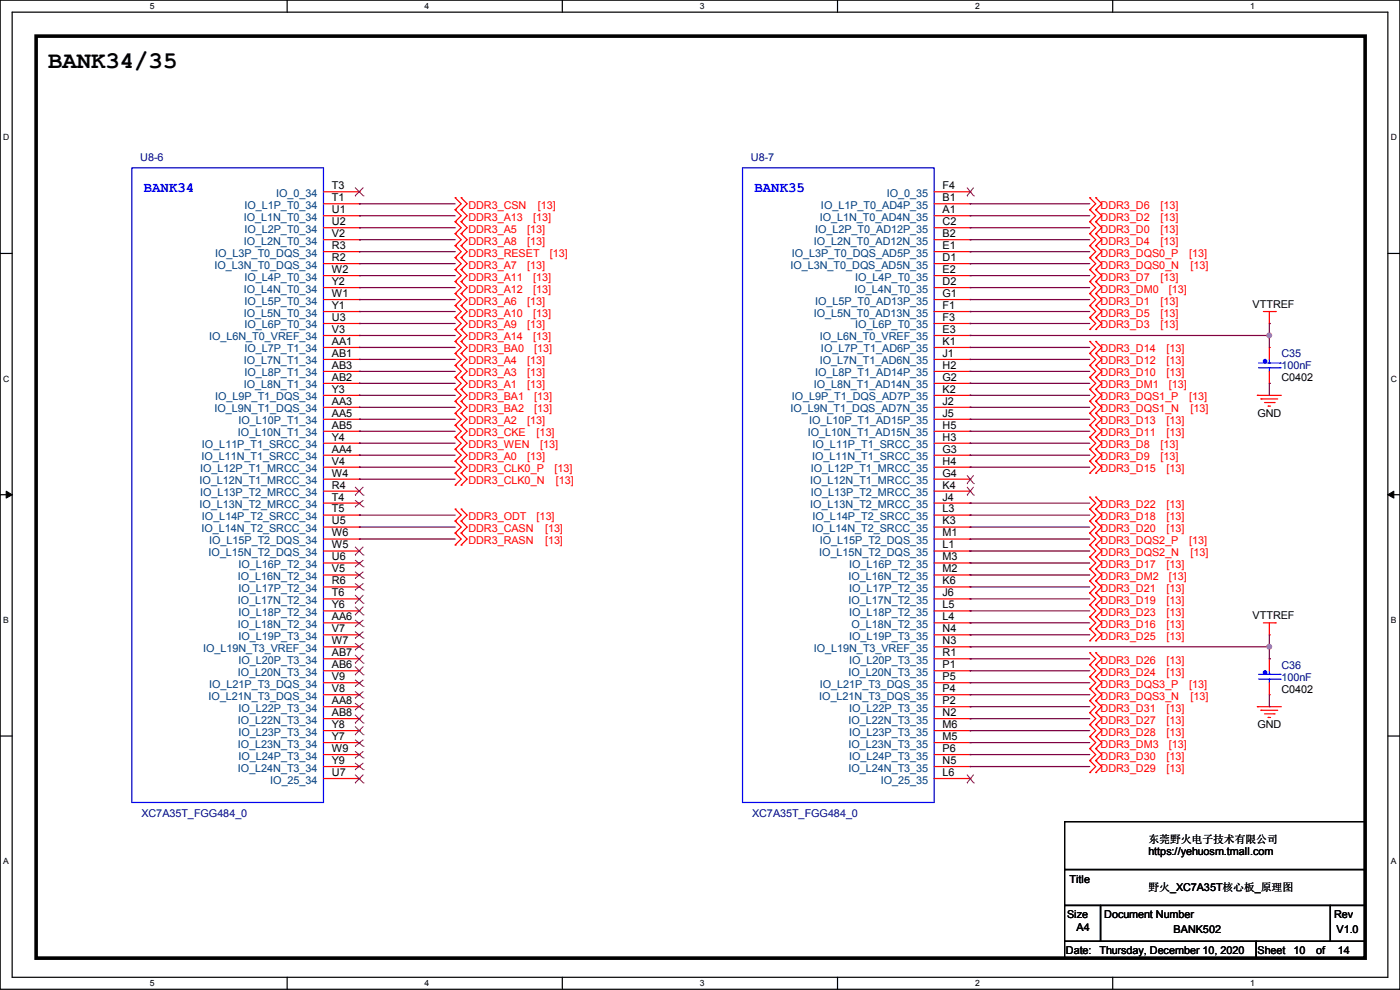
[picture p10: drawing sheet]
<svg xmlns="http://www.w3.org/2000/svg" width="297mm" height="210mm" viewBox="0 0 297 210" stroke-linecap="round" stroke-linejoin="round" font-family="sans-serif">
<path d="M0 0h297v209.8h-297zM2.6 2.6h291.8v204.7h-291.8z" fill="none" stroke="#000" stroke-width=".25"/>
<g fill="#fff">
<path d="M31.7 .3h1v2h-1z"/>
<path d="M31.7 207.6h1v1.9h-1z"/>
</g>
<path d="M60.9 0v2.6M60.9 207.3v2.5" fill="none" stroke="#000" stroke-width=".25"/>
<g fill="#fff">
<path d="M90.1 .3h1v2h-1z"/>
<path d="M90.1 207.6h1v1.9h-1z"/>
</g>
<path d="M119.3 0v2.6M119.3 207.3v2.5" fill="none" stroke="#000" stroke-width=".25"/>
<g fill="#fff">
<path d="M148.5 .3h.9v2h-.9z"/>
<path d="M148.5 207.6h.9v1.9h-.9z"/>
</g>
<path d="M177.7 0v2.6M177.7 207.3v2.5" fill="none" stroke="#000" stroke-width=".25"/>
<g fill="#fff">
<path d="M206.8 .3h1v2h-1z"/>
<path d="M206.8 207.6h1v1.9h-1z"/>
</g>
<path d="M236.1 0v2.6M236.1 207.3v2.5" fill="none" stroke="#000" stroke-width=".25"/>
<g fill="#fff">
<path d="M265.2 .3h1v2h-1z"/>
<path d="M265.2 207.6h1v1.9h-1z"/>
<path d="M.7 28.2h1.2v1.9h-1.2z"/>
<path d="M295.1 28.2h1.2v1.9h-1.2z"/>
<path d="M.7 79.3h1.2v2h-1.2z"/>
<path d="M295.1 79.3h1.2v2h-1.2z"/>
</g>
<path d="M0 53.8h2.6M294.4 53.8h2.6" fill="none" stroke="#000" stroke-width=".25"/>
<g fill="#fff">
<path d="M.7 130.5h1.2v2h-1.2z"/>
<path d="M295.1 130.5h1.1v2h-1.1z"/>
</g>
<path d="M0 104.9h2.6M294.4 104.9h2.6" fill="none" stroke="#000" stroke-width=".25"/>
<path d="M1.3 104.2l1.3 .7-1.3 .8zM294.4 104.9l1.3-.7v1.5z" fill="#000" stroke="#000" stroke-width=".21"/>
<g fill="#fff">
<path d="M.7 181.7h1.2v2h-1.2z"/>
<path d="M295.1 181.7h1.1v2h-1.1z"/>
</g>
<path d="M0 156.1h2.6M294.4 156.1h2.6M225.8 174.3h63.8v10.1h-63.8zM225.8 184.4h63.8v7.7h-63.8zM225.8 192.1h7.7v7.6h-7.7zM225.8 199.7h40.7v3.5h-40.7zM233.5 192.1h48.7v7.6h-48.7zM266.5 199.7h23.1v3.5h-23.1zM282.2 192.1h7.4v7.6h-7.4z" fill="none" stroke="#000" stroke-width=".25"/>
<path d="M7.7 7.7h281.9v195.5h-281.9z" fill="none" stroke="#000" stroke-width=".76"/>
<g fill="none" stroke="#f00" stroke-width=".25">
<path d="M68.6 40.7h7.6M68.6 43.2h7.6M68.6 45.8h7.6M68.6 48.3h7.6M68.6 50.8h7.6M68.6 53.4h7.6M68.6 55.9h7.6M68.6 58.5h7.6M76.2 40.7h.1M76.2 43.2h.1M76.2 45.8h.1M76.2 48.3h.1"/>
<path d="M76.2 50.8h.1M76.2 53.4h.1M76.2 55.9h.1M76.2 58.5h.1M96.6 42h.1M96.6 44.5h.1M96.6 47h.1M96.6 49.6h.1M96.6 52.1h.1M96.6 57.2h.1M96.6 59.7h.1M96.6 54.7h.1"/>
<path d="M96.6 42l1.2 1.2-1.2 1.3M96.6 44.5l1.2 1.3-1.2 1.2M96.6 47l1.2 1.3-1.2 1.3M96.6 49.6l1.2 1.2-1.2 1.3M96.6 57.2l1.2 1.3-1.2 1.2M96.6 59.7l1.2 1.3-1.2 1.3M96.6 52.1l1.2 1.3-1.2 1.3M96.6 54.7l1.2 1.2-1.2 1.3M97.8 42h.1M97.8 44.5h.1M97.8 47h.1M97.8 49.6h.1"/>
<path d="M97.8 52.1h.1M97.8 57.2h.1M97.8 59.7h.1M97.8 54.7h.1M97.8 42l1.3 1.2-1.3 1.3M97.8 44.5l1.3 1.3-1.3 1.2M97.8 47l1.3 1.3-1.3 1.3M97.8 49.6l1.3 1.2-1.3 1.3M97.8 57.2l1.3 1.3-1.3 1.2M97.8 59.7l1.3 1.3-1.3 1.3M97.8 52.1l1.3 1.3-1.3 1.3M97.8 54.7l1.3 1.2-1.3 1.3"/>
<path d="M198.2 40.7h7.6M198.2 43.2h7.6M198.2 45.8h7.6M198.2 48.3h7.6M198.2 50.8h7.6M198.2 53.4h7.6M198.2 55.9h7.6M198.2 58.5h7.6M205.8 40.7h.1M205.8 43.2h.1M205.8 45.8h.1M205.8 48.3h.1"/>
<path d="M205.8 50.8h.1M205.8 53.4h.1M205.8 55.9h.1M205.8 58.5h.1M231.2 42h.1M231.2 44.5h.1M231.2 47h.1M231.2 49.6h.1M231.2 52.1h.1M231.2 54.7h.1M231.2 57.2h.1M231.2 59.7h.1"/>
<path d="M231.2 42l1.3 1.2-1.3 1.3M231.2 44.5l1.3 1.3-1.3 1.2M231.2 47l1.3 1.3-1.3 1.3M231.2 49.6l1.3 1.2-1.3 1.3M231.2 52.1l1.3 1.3-1.3 1.3M231.2 54.7l1.3 1.2-1.3 1.3M231.2 57.2l1.3 1.3-1.3 1.2M231.2 59.7l1.3 1.3-1.3 1.3M232.5 42h.1M232.5 44.5h.1M232.5 47h.1M232.5 49.6h.1"/>
<path d="M232.5 52.1h.1M232.5 54.7h.1M232.5 57.2h.1M232.5 59.7h.1M232.5 42l1.2 1.2-1.2 1.3M232.5 44.5l1.2 1.3-1.2 1.2M232.5 47l1.2 1.3-1.2 1.3M232.5 49.6l1.2 1.2-1.2 1.3M232.5 52.1l1.2 1.3-1.2 1.3M232.5 54.7l1.2 1.2-1.2 1.3M232.5 57.2l1.2 1.3-1.2 1.2M232.5 59.7l1.2 1.3-1.2 1.3"/>
<path d="M68.6 66.1h7.6M68.6 61h7.6M68.6 63.5h7.6M68.6 68.6h7.6M68.6 71.2h7.6M68.6 73.7h7.6M68.6 76.2h7.6M68.6 78.8h7.6M76.2 61h.1M76.2 63.5h.1M76.2 66.1h.1M76.2 68.6h.1"/>
<path d="M76.2 71.2h.1M76.2 73.7h.1M76.2 76.2h.1M76.2 78.8h.1M96.6 62.3h.1M96.6 64.8h.1M96.6 67.4h.1M96.6 69.9h.1M96.6 72.4h.1M96.6 75h.1M96.6 77.5h.1M96.6 62.3l1.2 1.2-1.2 1.3"/>
<path d="M96.6 64.8l1.2 1.3-1.2 1.3M96.6 67.4l1.2 1.2-1.2 1.3M96.6 69.9l1.2 1.3-1.2 1.2M96.6 72.4l1.2 1.3-1.2 1.3M96.6 75l1.2 1.2-1.2 1.3M96.6 77.5l1.2 1.3-1.2 1.3M97.8 62.3h.1M97.8 64.8h.1M97.8 67.4h.1M97.8 69.9h.1M97.8 72.4h.1M97.8 75h.1"/>
<path d="M97.8 77.5h.1M97.8 62.3l1.3 1.2-1.3 1.3M97.8 64.8l1.3 1.3-1.3 1.3M97.8 67.4l1.3 1.2-1.3 1.3M97.8 69.9l1.3 1.3-1.3 1.2M97.8 72.4l1.3 1.3-1.3 1.3M97.8 75l1.3 1.2-1.3 1.3M97.8 77.5l1.3 1.3-1.3 1.3M198.2 66.1h7.6M198.2 61h7.6M198.2 63.5h7.6M198.2 68.6h7.6"/>
<path d="M198.2 71.2h7.6M198.2 73.7h7.6M198.2 76.2h7.6M198.2 78.8h7.6M205.8 61h.1M205.8 63.5h.1M205.8 66.1h.1M205.8 68.6h.1M205.8 71.2h.1M205.8 73.7h.1M205.8 76.2h.1M205.8 78.8h.1"/>
<path d="M231.2 62.3h.1M231.2 64.8h.1M231.2 67.4h.1M231.2 69.9h.1M231.2 72.4h.1M231.2 75h.1M231.2 77.5h.1M231.2 62.3l1.3 1.2-1.3 1.3M231.2 64.8l1.3 1.3-1.3 1.3M231.2 67.4l1.3 1.2-1.3 1.3M231.2 72.4l1.3 1.3-1.3 1.3M231.2 75l1.3 1.2-1.3 1.3"/>
<path d="M231.2 77.5l1.3 1.3-1.3 1.3M232.5 62.3h.1M232.5 64.8h.1M232.5 67.4h.1M232.5 69.9h.1M232.5 72.4h.1M232.5 75h.1M232.5 77.5h.1M232.5 62.3l1.2 1.2-1.2 1.3M232.5 64.8l1.2 1.3-1.2 1.3M232.5 67.4l1.2 1.2-1.2 1.3M232.5 72.4l1.2 1.3-1.2 1.3"/>
<path d="M232.5 75l1.2 1.2-1.2 1.3M232.5 77.5l1.2 1.3-1.2 1.3M268 66.1h2.6M269.3 68.6h.1M269.3 73.7h.1M269.3 66.1v2.5M269.3 73.7v2.5M269.3 78.8v2.5M270.6 66.1h.1M68.6 83.9h7.6M68.6 81.3h7.6M68.6 86.4h7.6"/>
<path d="M68.6 88.9h7.6M68.6 91.5h7.6M68.6 94h7.6M68.6 96.6h7.6M68.6 99.1h7.6M76.2 81.3h.1M76.2 83.9h.1M76.2 86.4h.1M76.2 88.9h.1M76.2 91.5h.1M76.2 94h.1M76.2 96.6h.1"/>
<path d="M76.2 99.1h.1M96.6 97.8h.1M96.6 80.1h.1M96.6 82.6h.1M96.6 85.1h.1M96.6 87.7h.1M96.6 90.2h.1M96.6 92.8h.1M96.6 95.3h.1M96.6 97.8l1.2 1.3-1.2 1.3M96.6 80.1l1.2 1.2-1.2 1.3M96.6 82.6l1.2 1.3-1.2 1.2"/>
<path d="M96.6 85.1l1.2 1.3-1.2 1.3M96.6 87.7l1.2 1.2-1.2 1.3M96.6 90.2l1.2 1.3-1.2 1.3M96.6 92.8l1.2 1.2-1.2 1.3M96.6 95.3l1.2 1.3-1.2 1.2M97.8 97.8h.1M97.8 80.1h.1M97.8 82.6h.1M97.8 85.1h.1M97.8 87.7h.1M97.8 90.2h.1M97.8 92.8h.1"/>
<path d="M97.8 95.3h.1M97.8 97.8l1.3 1.3-1.3 1.3M97.8 80.1l1.3 1.2-1.3 1.3M97.8 82.6l1.3 1.3-1.3 1.2M97.8 85.1l1.3 1.3-1.3 1.3M97.8 87.7l1.3 1.2-1.3 1.3M97.8 90.2l1.3 1.3-1.3 1.3M97.8 92.8l1.3 1.2-1.3 1.3M97.8 95.3l1.3 1.3-1.3 1.2M198.2 83.9h7.6M198.2 81.3h7.6M198.2 86.4h7.6"/>
<path d="M198.2 88.9h7.6M198.2 91.5h7.6M198.2 94h7.6M198.2 96.6h7.6M198.2 99.1h7.6M205.8 81.3h.1M205.8 83.9h.1M205.8 86.4h.1M205.8 88.9h.1M205.8 91.5h.1M205.8 94h.1M205.8 96.6h.1"/>
<path d="M205.8 99.1h.1M231.2 80.1h.1M231.2 82.6h.1M231.2 85.1h.1M231.2 87.7h.1M231.2 90.2h.1M231.2 92.8h.1M231.2 95.3h.1M231.2 97.8h.1M231.2 80.1l1.3 1.2-1.3 1.3M231.2 82.6l1.3 1.3-1.3 1.2M231.2 85.1l1.3 1.3-1.3 1.3"/>
<path d="M231.2 87.7l1.3 1.2-1.3 1.3M231.2 90.2l1.3 1.3-1.3 1.3M231.2 92.8l1.3 1.2-1.3 1.3M231.2 95.3l1.3 1.3-1.3 1.2M231.2 97.8l1.3 1.3-1.3 1.3M232.5 80.1h.1M232.5 82.6h.1M232.5 85.1h.1M232.5 87.7h.1M232.5 90.2h.1M232.5 92.8h.1M232.5 95.3h.1"/>
<path d="M232.5 97.8h.1M232.5 80.1l1.2 1.2-1.2 1.3M232.5 82.6l1.2 1.3-1.2 1.2M232.5 85.1l1.2 1.3-1.2 1.3M232.5 87.7l1.2 1.2-1.2 1.3M232.5 90.2l1.2 1.3-1.2 1.3M232.5 92.8l1.2 1.2-1.2 1.3M232.5 95.3l1.2 1.3-1.2 1.2M232.5 97.8l1.2 1.3-1.2 1.3M266.7 83.9h.1M266.7 83.9h5.1M267.5 84.6h.1"/>
<path d="M267.5 84.6h3.6M268.3 85.4h2M269 86.1h.1M269 86.1h.5M269.3 81.3h.1M270.3 85.4h.1M68.6 101.6h7.6M68.6 104.2h7.6M68.6 106.7h7.6M68.6 109.3h7.6M68.6 111.8h7.6M68.6 114.3h7.6"/>
<path d="M68.6 116.9h7.6M68.6 119.4h7.6M76.2 101.6h.1M76.2 104.2h.1M76.2 106.7h.1M76.2 109.3h.1M76.2 111.8h.1M76.2 114.3h.1M76.2 116.9h.1M76.2 119.4h.1M96.6 100.4h.1M96.6 102.9h.1"/>
<path d="M96.6 108h.1M96.6 110.5h.1M96.6 113.1h.1M96.6 115.6h.1M96.6 100.4l1.2 1.2-1.2 1.3M96.6 108l1.2 1.3-1.2 1.2M96.6 110.5l1.2 1.3-1.2 1.3M96.6 113.1l1.2 1.2-1.2 1.3M97.8 100.4h.1M97.8 102.9h.1M97.8 108h.1M97.8 110.5h.1"/>
<path d="M97.8 113.1h.1M97.8 115.6h.1M97.8 100.4l1.3 1.2-1.3 1.3M97.8 108l1.3 1.3-1.3 1.2M97.8 110.5l1.3 1.3-1.3 1.3M97.8 113.1l1.3 1.2-1.3 1.3M198.2 101.6h7.6M198.2 104.2h7.6M198.2 106.7h7.6M198.2 109.3h7.6M198.2 111.8h7.6M198.2 114.3h7.6"/>
<path d="M198.2 116.9h7.6M198.2 119.4h7.6M205.8 101.6h.1M205.8 104.2h.1M205.8 106.7h.1M205.8 109.3h.1M205.8 111.8h.1M205.8 114.3h.1M205.8 116.9h.1M205.8 119.4h.1M231.2 100.4h.1M231.2 105.5h.1"/>
<path d="M231.2 108h.1M231.2 110.5h.1M231.2 113.1h.1M231.2 115.6h.1M231.2 118.2h.1M231.2 105.5l1.3 1.2-1.3 1.3M231.2 108l1.3 1.3-1.3 1.2M231.2 110.5l1.3 1.3-1.3 1.3M231.2 113.1l1.3 1.2-1.3 1.3M231.2 115.6l1.3 1.3-1.3 1.3M231.2 118.2l1.3 1.2-1.3 1.3M232.5 100.4h.1"/>
<path d="M232.5 105.5h.1M232.5 108h.1M232.5 110.5h.1M232.5 113.1h.1M232.5 115.6h.1M232.5 118.2h.1M232.5 105.5l1.2 1.2-1.2 1.3M232.5 108l1.2 1.3-1.2 1.2M232.5 110.5l1.2 1.3-1.2 1.3M232.5 113.1l1.2 1.2-1.2 1.3M232.5 115.6l1.2 1.3-1.2 1.3M232.5 118.2l1.2 1.2-1.2 1.3"/>
<path d="M68.6 132.1h7.6M68.6 122h7.6M68.6 124.5h7.6M68.6 127h7.6M68.6 129.6h7.6M68.6 134.7h7.6M68.6 137.2h7.6M68.6 139.7h7.6M76.2 122h.1M76.2 124.5h.1M76.2 127h.1M76.2 129.6h.1"/>
<path d="M76.2 132.1h.1M76.2 134.7h.1M76.2 137.2h.1M76.2 139.7h.1M198.2 132.1h7.6M198.2 122h7.6M198.2 124.5h7.6M198.2 127h7.6M198.2 129.6h7.6M198.2 134.7h7.6M198.2 137.2h7.6M198.2 139.7h7.6"/>
<path d="M205.8 122h.1M205.8 124.5h.1M205.8 127h.1M205.8 129.6h.1M205.8 132.1h.1M205.8 134.7h.1M205.8 137.2h.1M205.8 139.7h.1M231.2 120.7h.1M231.2 123.2h.1M231.2 125.8h.1M231.2 128.3h.1"/>
<path d="M231.2 130.9h.1M231.2 133.4h.1M231.2 135.9h.1M231.2 138.5h.1M231.2 120.7l1.3 1.3-1.3 1.2M231.2 125.8l1.3 1.2-1.3 1.3M231.2 128.3l1.3 1.3-1.3 1.3M231.2 130.9l1.3 1.2-1.3 1.3M231.2 133.4l1.3 1.3-1.3 1.2M231.2 138.5l1.3 1.2-1.3 1.3M231.2 123.2l1.3 1.3-1.3 1.3M232.5 120.7h.1"/>
<path d="M232.5 123.2h.1M232.5 125.8h.1M232.5 128.3h.1M232.5 130.9h.1M232.5 133.4h.1M232.5 135.9h.1M232.5 138.5h.1M232.5 120.7l1.2 1.3-1.2 1.2M232.5 125.8l1.2 1.2-1.2 1.3M232.5 128.3l1.2 1.3-1.2 1.3M232.5 130.9l1.2 1.2-1.2 1.3M232.5 133.4l1.2 1.3-1.2 1.2"/>
<path d="M232.5 138.5l1.2 1.2-1.2 1.3M232.5 123.2l1.2 1.3-1.2 1.3M268 132.1h2.6M269.3 134.7h.1M269.3 139.7h.1M269.3 132.1v2.6M269.3 139.7v2.6M270.6 132.1h.1M68.6 149.9h7.6M68.6 142.3h7.6M68.6 144.8h7.6M68.6 147.4h7.6"/>
<path d="M68.6 152.4h7.6M68.6 155h7.6M68.6 157.5h7.6M76.2 142.3h.1M76.2 144.8h.1M76.2 147.4h.1M76.2 149.9h.1M76.2 152.4h.1M76.2 155h.1M76.2 157.5h.1M198.2 149.9h7.6M198.2 142.3h7.6"/>
<path d="M198.2 144.8h7.6M198.2 147.4h7.6M198.2 152.4h7.6M198.2 155h7.6M198.2 157.5h7.6M205.8 142.3h.1M205.8 144.8h.1M205.8 147.4h.1M205.8 149.9h.1M205.8 152.4h.1M205.8 155h.1M205.8 157.5h.1"/>
<path d="M231.2 141h.1M231.2 143.6h.1M231.2 146.1h.1M231.2 148.6h.1M231.2 151.2h.1M231.2 153.7h.1M231.2 156.3h.1M231.2 158.8h.1M231.2 141l1.3 1.3-1.3 1.3M231.2 143.6l1.3 1.2-1.3 1.3M231.2 146.1l1.3 1.3-1.3 1.2M231.2 148.6l1.3 1.3-1.3 1.3"/>
<path d="M231.2 151.2l1.3 1.2-1.3 1.3M231.2 153.7l1.3 1.3-1.3 1.3M231.2 156.3l1.3 1.2-1.3 1.3M231.2 158.8l1.3 1.3-1.3 1.2M232.5 141h.1M232.5 143.6h.1M232.5 146.1h.1M232.5 148.6h.1M232.5 151.2h.1M232.5 153.7h.1M232.5 156.3h.1M232.5 158.8h.1"/>
<path d="M232.5 141l1.2 1.3-1.2 1.3M232.5 143.6l1.2 1.2-1.2 1.3M232.5 146.1l1.2 1.3-1.2 1.2M232.5 148.6l1.2 1.3-1.2 1.3M232.5 151.2l1.2 1.2-1.2 1.3M232.5 153.7l1.2 1.3-1.2 1.3M232.5 156.3l1.2 1.2-1.2 1.3M232.5 158.8l1.2 1.3-1.2 1.2M266.7 149.9h.1M266.7 149.9h5.1M267.5 150.7h.1M267.5 150.7h3.6"/>
<path d="M268.3 151.4h2M269 152.2h.1M269 152.2h.5M269.3 147.4h.1M269.3 144.8v2.6M270.3 151.4h.1M68.6 160.1h7.6M68.6 162.6h7.6M68.6 165.1h7.6M76.2 160.1h.1M76.2 162.6h.1M76.2 165.1h.1"/>
<path d="M198.2 160.1h7.6M198.2 162.6h7.6M198.2 165.1h7.6M205.8 160.1h.1M205.8 162.6h.1M205.8 165.1h.1M231.2 161.3h.1M231.2 163.9h.1M231.2 161.3l1.3 1.3-1.3 1.3M232.5 161.3h.1M232.5 163.9h.1M232.5 161.3l1.2 1.3-1.2 1.3"/>
</g>
<g fill="none" stroke="#00f" stroke-width=".25">
<path d="M28 35.6h40.6v134.6h-40.6zM157.5 35.6h40.7v134.6h-40.7zM267 78h4.6M267 77h4.6M269.3 78h.1M269.3 77h.1M269.3 76.2v.8M269.3 78v.8M271.6 78h.1M271.6 77h.1M267 144.1h4.6M267 143h4.6"/>
<path d="M269.3 144.1h.1M269.3 143h.1M269.3 142.3v.7M269.3 144.1v.7M271.6 144.1h.1M271.6 143h.1"/>
</g>
<g fill="#00f" stroke="#00f" stroke-width=".25">
<circle cx="268.4" cy="76.6" r=".36"/>
<circle cx="268.4" cy="142.6" r=".36"/>
</g>
<g fill="none" stroke="#804000" stroke-width=".21">
<path d="M75.3 39.8l1.8 1.7M77.1 39.8l-1.8 1.7M205.1 39.8l1.5 1.7M206.6 39.8l-1.5 1.7M75.3 41.5h.1M77.1 41.5h.1M205.1 41.5h.1M206.6 41.5h.1M75.3 105h.1M75.3 107.5h.1M75.3 117.7h.1M75.3 103.3l1.8 1.7"/>
<path d="M75.3 106.1l1.8 1.4M75.3 116l1.8 1.7M75.3 118.8l1.8 1.4M77.1 105h.1M77.1 107.5h.1M77.1 117.7h.1M77.1 103.3l-1.8 1.7M77.1 106.1l-1.8 1.4M77.1 116l-1.8 1.7M77.1 118.8l-1.8 1.4M205.1 102.6h.1M205.1 105h.1"/>
<path d="M205.1 100.8l1.5 1.8M205.1 103.3l1.5 1.7M206.6 102.6h.1M206.6 105h.1M206.6 100.8l-1.5 1.8M206.6 103.3l-1.5 1.7M75.3 120.2h.1M75.3 122.7h.1M75.3 125.2h.1M75.3 128h.1M75.3 130.4h.1M75.3 132.9h.1"/>
<path d="M75.3 135.4h.1M75.3 137.9h.1M75.3 121.3l1.8 1.4M75.3 123.7l1.8 1.5M75.3 126.2l1.8 1.8M75.3 128.7l1.8 1.7M75.3 131.5l1.8 1.4M75.3 134l1.8 1.4M75.3 136.4l1.8 1.5M75.3 138.9l1.8 1.8M77.1 120.2h.1M77.1 122.7h.1"/>
<path d="M77.1 125.2h.1M77.1 128h.1M77.1 130.4h.1M77.1 132.9h.1M77.1 135.4h.1M77.1 137.9h.1M77.1 121.3l-1.8 1.4M77.1 123.7l-1.8 1.5M77.1 126.2l-1.8 1.8M77.1 128.7l-1.8 1.7M77.1 131.5l-1.8 1.4M77.1 134l-1.8 1.4"/>
<path d="M77.1 136.4l-1.8 1.5M77.1 138.9l-1.8 1.8M75.3 140.7h.1M75.3 143.1h.1M75.3 145.6h.1M75.3 148.1h.1M75.3 150.6h.1M75.3 153.4h.1M75.3 155.8h.1M75.3 158.3h.1M75.3 141.4l1.8 1.7M75.3 144.2l1.8 1.4"/>
<path d="M75.3 146.7l1.8 1.4M75.3 149.1l1.8 1.5M75.3 151.6l1.8 1.8M75.3 154.1l1.8 1.7M75.3 156.9l1.8 1.4M75.3 159.4l1.8 1.4M77.1 140.7h.1M77.1 143.1h.1M77.1 145.6h.1M77.1 148.1h.1M77.1 150.6h.1M77.1 153.4h.1"/>
<path d="M77.1 155.8h.1M77.1 158.3h.1M77.1 141.4l-1.8 1.7M77.1 144.2l-1.8 1.4M77.1 146.7l-1.8 1.4M77.1 149.1l-1.8 1.5M77.1 151.6l-1.8 1.8M77.1 154.1l-1.8 1.7M77.1 156.9l-1.8 1.4M77.1 159.4l-1.8 1.4M75.3 160.8h.1M75.3 163.3h.1"/>
<path d="M75.3 166.1h.1M75.3 161.8l1.8 1.5M75.3 164.3l1.8 1.8M77.1 160.8h.1M77.1 163.3h.1M77.1 166.1h.1M77.1 161.8l-1.8 1.5M77.1 164.3l-1.8 1.8M205.1 166.1h.1M205.1 164.3l1.5 1.8M206.6 166.1h.1M206.6 164.3l-1.5 1.8"/>
</g>
<g fill="none" stroke="#800040" stroke-width=".25">
<path d="M76.2 43.2h.1M76.2 45.8h.1M76.2 48.3h.1M76.2 50.8h.1M76.2 53.4h.1M76.2 55.9h.1M76.2 58.5h.1M76.2 43.2h20.4M76.2 45.8h20.4M76.2 48.3h20.4M76.2 50.8h20.4M76.2 53.4h20.4"/>
<path d="M76.2 55.9h20.4M76.2 58.5h20.4M205.8 43.2h.1M205.8 45.8h.1M205.8 48.3h.1M205.8 50.8h.1M205.8 53.4h.1M205.8 55.9h.1M205.8 58.5h.1M205.8 43.2h25.4M205.8 45.8h25.4M205.8 48.3h25.4"/>
<path d="M205.8 50.8h25.4M205.8 53.4h25.4M205.8 55.9h25.4M205.8 58.5h25.4M76.2 61h.1M76.2 63.5h.1M76.2 66.1h.1M76.2 68.6h.1M76.2 71.2h.1M76.2 73.7h.1M76.2 76.2h.1M76.2 78.8h.1"/>
<path d="M76.2 61h20.4M76.2 63.5h20.4M76.2 66.1h20.4M76.2 68.6h20.4M76.2 71.2h20.4M76.2 73.7h20.4M76.2 76.2h20.4M76.2 78.8h20.4M205.8 61h.1M205.8 63.5h.1M205.8 66.1h.1M205.8 68.6h.1"/>
<path d="M205.8 71.2h.1M205.8 73.7h.1M205.8 76.2h.1M205.8 78.8h.1M205.8 61h25.4M205.8 63.5h25.4M205.8 66.1h25.4M205.8 68.6h25.4M205.8 71.2h63.5M205.8 73.7h25.4M205.8 76.2h25.4M205.8 78.8h25.4"/>
<path d="M269.3 71.2h.1M269.3 68.6h.1M269.3 68.6v5.1M76.2 81.3h.1M76.2 83.9h.1M76.2 86.4h.1M76.2 88.9h.1M76.2 91.5h.1M76.2 94h.1M76.2 96.6h.1M76.2 99.1h.1M76.2 81.3h20.4"/>
<path d="M76.2 83.9h20.4M76.2 86.4h20.4M76.2 88.9h20.4M76.2 91.5h20.4M76.2 94h20.4M76.2 96.6h20.4M76.2 99.1h20.4M205.8 81.3h.1M205.8 83.9h.1M205.8 86.4h.1M205.8 88.9h.1M205.8 91.5h.1"/>
<path d="M205.8 94h.1M205.8 96.6h.1M205.8 99.1h.1M205.8 81.3h25.4M205.8 83.9h25.4M205.8 86.4h25.4M205.8 88.9h25.4M205.8 91.5h25.4M205.8 94h25.4M205.8 96.6h25.4M205.8 99.1h25.4M269.3 81.3h.1"/>
<path d="M269.3 81.3v2.6M76.2 101.6h.1M76.2 109.3h.1M76.2 111.8h.1M76.2 114.3h.1M76.2 109.3h20.4M76.2 111.8h20.4M76.2 114.3h20.4M76.2 101.6h20.4M205.8 106.7h.1M205.8 109.3h.1M205.8 111.8h.1"/>
<path d="M205.8 114.3h.1M205.8 116.9h.1M205.8 119.4h.1M205.8 106.7h25.4M205.8 109.3h25.4M205.8 111.8h25.4M205.8 114.3h25.4M205.8 116.9h25.4M205.8 119.4h25.4M205.8 122h.1M205.8 127h.1M205.8 129.6h.1"/>
<path d="M205.8 132.1h.1M205.8 134.7h.1M205.8 137.2h.1M205.8 139.7h.1M205.8 124.5h.1M205.8 122h25.4M205.8 127h25.4M205.8 129.6h25.4M205.8 132.1h25.4M205.8 134.7h25.4M205.8 137.2h63.5M205.8 139.7h25.4"/>
<path d="M205.8 124.5h25.4M269.3 139.7h.1M269.3 137.2h.1M269.3 134.7v5M205.8 142.3h.1M205.8 144.8h.1M205.8 147.4h.1M205.8 149.9h.1M205.8 152.4h.1M205.8 155h.1M205.8 157.5h.1M205.8 142.3h25.4"/>
<path d="M205.8 144.8h25.4M205.8 147.4h25.4M205.8 149.9h25.4M205.8 152.4h25.4M205.8 155h25.4M205.8 157.5h25.4M269.3 149.9h.1M269.3 147.4v2.5M205.8 160.1h.1M205.8 162.6h.1M205.8 160.1h25.4M205.8 162.6h25.4"/>
</g>
<g fill="#f0f" stroke="#f0f" stroke-width=".25">
<circle cx="269.3" cy="71.1" r=".49"/>
<circle cx="269.3" cy="137.2" r=".49"/>
</g>
<text font-size="5.1" x="10.2" y="14.5">BANK34/35</text>
<g font-size="3" fill="#00f">
<text x="30.5" y="40.7">BANK34</text>
<text x="160.1" y="40.7">BANK35</text>
</g>
<g font-size="2.3" fill="#000080">
<text x="29.8" y="34.1">U8-6</text>
<text x="159.3" y="34.1">U8-7</text>
<text x="271.8" y="75.8">C35</text>
<text x="271.8" y="78.3">100nF</text>
<text x="271.8" y="141.8">C36</text>
<text x="271.8" y="144.4">100nF</text>
<text x="30" y="173.3">XC7A35T_FGG484_0</text>
<text x="159.6" y="173.3">XC7A35T_FGG484_0</text>
</g>
<g font-size="2.3" fill="#004080">
<text x="58.6" y="41.7">IO_0_34</text>
<text x="188.1" y="41.7">IO_0_35</text>
<text x="51.7" y="46.8">IO_L1N_T0_34</text>
<text x="51.9" y="44.3">IO_L1P_T0_34</text>
<text x="173.9" y="46.8">IO_L1N_T0_AD4N_35</text>
<text x="174.2" y="44.3">IO_L1P_T0_AD4P_35</text>
<text x="51.7" y="51.9">IO_L2N_T0_34</text>
<text x="51.9" y="49.4">IO_L2P_T0_34</text>
<text x="172.6" y="51.9">IO_L2N_T0_AD12N_35</text>
<text x="172.9" y="49.4">IO_L2P_T0_AD12P_35</text>
<text x="45.5" y="57">IO_L3N_T0_DQS_34</text>
<text x="45.6" y="54.4">IO_L3P_T0_DQS_34</text>
<text x="51.9" y="59.5">IO_L4P_T0_34</text>
<text x="167.7" y="57">IO_L3N_T0_DQS_AD5N_35</text>
<text x="167.9" y="54.4">IO_L3P_T0_DQS_AD5P_35</text>
<text x="181.4" y="59.5">IO_L4P_T0_35</text>
<text x="51.7" y="62.1">IO_L4N_T0_34</text>
<text x="51.9" y="64.6">IO_L5P_T0_34</text>
<text x="172.9" y="64.6">IO_L5P_T0_AD13P_35</text>
<text x="181.3" y="62.1">IO_L4N_T0_35</text>
<text x="51.7" y="67.1">IO_L5N_T0_34</text>
<text x="51.9" y="69.7">IO_L6P_T0_34</text>
<text x="172.6" y="67.1">IO_L5N_T0_AD13N_35</text>
<text x="181.4" y="69.7">IO_L6P_T0_35</text>
<text x="44.4" y="72.2">IO_L6N_T0_VREF_34</text>
<text x="51.7" y="77.3">IO_L7N_T1_34</text>
<text x="51.9" y="74.8">IO_L7P_T1_34</text>
<text x="173.9" y="72.2">IO_L6N_T0_VREF_35</text>
<text x="173.9" y="77.3">IO_L7N_T1_AD6N_35</text>
<text x="174.2" y="74.8">IO_L7P_T1_AD6P_35</text>
<text x="51.7" y="82.4">IO_L8N_T1_34</text>
<text x="51.9" y="79.8">IO_L8P_T1_34</text>
<text x="172.6" y="82.4">IO_L8N_T1_AD14N_35</text>
<text x="172.9" y="79.8">IO_L8P_T1_AD14P_35</text>
<text x="45.5" y="87.5">IO_L9N_T1_DQS_34</text>
<text x="45.6" y="84.9">IO_L9P_T1_DQS_34</text>
<text x="167.7" y="87.5">IO_L9N_T1_DQS_AD7N_35</text>
<text x="167.9" y="84.9">IO_L9P_T1_DQS_AD7P_35</text>
<text x="42.8" y="95.1">IO_L11P_T1_SRCC_34</text>
<text x="50.5" y="92.5">IO_L10N_T1_34</text>
<text x="50.6" y="90">IO_L10P_T1_34</text>
<text x="171.4" y="92.5">IO_L10N_T1_AD15N_35</text>
<text x="171.6" y="90">IO_L10P_T1_AD15P_35</text>
<text x="172.4" y="95.1">IO_L11P_T1_SRCC_35</text>
<text x="42.5" y="100.2">IO_L12P_T1_MRCC_34</text>
<text x="42.7" y="97.6">IO_L11N_T1_SRCC_34</text>
<text x="172" y="100.2">IO_L12P_T1_MRCC_35</text>
<text x="172.3" y="97.6">IO_L11N_T1_SRCC_35</text>
<text x="42.3" y="102.7">IO_L12N_T1_MRCC_34</text>
<text x="42.3" y="107.8">IO_L13N_T2_MRCC_34</text>
<text x="42.5" y="105.2">IO_L13P_T2_MRCC_34</text>
<text x="171.9" y="102.7">IO_L12N_T1_MRCC_35</text>
<text x="171.9" y="107.8">IO_L13N_T2_MRCC_35</text>
<text x="172" y="105.2">IO_L13P_T2_MRCC_35</text>
<text x="42.7" y="112.9">IO_L14N_T2_SRCC_34</text>
<text x="42.8" y="110.3">IO_L14P_T2_SRCC_34</text>
<text x="172.3" y="112.9">IO_L14N_T2_SRCC_35</text>
<text x="172.4" y="110.3">IO_L14P_T2_SRCC_35</text>
<text x="44.2" y="117.9">IO_L15N_T2_DQS_34</text>
<text x="44.4" y="115.4">IO_L15P_T2_DQS_34</text>
<text x="173.8" y="117.9">IO_L15N_T2_DQS_35</text>
<text x="173.9" y="115.4">IO_L15P_T2_DQS_35</text>
<text x="50.5" y="123">IO_L16N_T2_34</text>
<text x="50.6" y="120.5">IO_L16P_T2_34</text>
<text x="50.6" y="125.6">IO_L17P_T2_34</text>
<text x="180" y="123">IO_L16N_T2_35</text>
<text x="180.1" y="120.5">IO_L16P_T2_35</text>
<text x="180.1" y="125.6">IO_L17P_T2_35</text>
<text x="50.5" y="128.1">IO_L17N_T2_34</text>
<text x="50.6" y="130.6">IO_L18P_T2_34</text>
<text x="180" y="128.1">IO_L17N_T2_35</text>
<text x="180.1" y="130.6">IO_L18P_T2_35</text>
<text x="50.5" y="133.2">IO_L18N_T2_34</text>
<text x="50.6" y="135.7">IO_L19P_T3_34</text>
<text x="180.1" y="135.7">IO_L19P_T3_35</text>
<text x="180.6" y="133.2">O_L18N_T2_35</text>
<text x="43.1" y="138.3">IO_L19N_T3_VREF_34</text>
<text x="50.5" y="143.3">IO_L20N_T3_34</text>
<text x="50.6" y="140.8">IO_L20P_T3_34</text>
<text x="172.6" y="138.3">IO_L19N_T3_VREF_35</text>
<text x="180" y="143.3">IO_L20N_T3_35</text>
<text x="180.1" y="140.8">IO_L20P_T3_35</text>
<text x="44.2" y="148.4">IO_L21N_T3_DQS_34</text>
<text x="44.4" y="145.9">IO_L21P_T3_DQS_34</text>
<text x="173.8" y="148.4">IO_L21N_T3_DQS_35</text>
<text x="173.9" y="145.9">IO_L21P_T3_DQS_35</text>
<text x="50.5" y="153.5">IO_L22N_T3_34</text>
<text x="50.6" y="151">IO_L22P_T3_34</text>
<text x="180" y="153.5">IO_L22N_T3_35</text>
<text x="180.1" y="151">IO_L22P_T3_35</text>
<text x="50.5" y="158.6">IO_L23N_T3_34</text>
<text x="50.6" y="156">IO_L23P_T3_34</text>
<text x="50.6" y="161.1">IO_L24P_T3_34</text>
<text x="180" y="158.6">IO_L23N_T3_35</text>
<text x="180.1" y="156">IO_L23P_T3_35</text>
<text x="180.1" y="161.1">IO_L24P_T3_35</text>
<text x="50.5" y="163.7">IO_L24N_T3_34</text>
<text x="57.3" y="166.2">IO_25_34</text>
<text x="180" y="163.7">IO_L24N_T3_35</text>
<text x="186.9" y="166.2">IO_25_35</text>
</g>
<g font-size="2.3">
<text x="70.4" y="40.1">T3</text>
<text x="200" y="40.1">F4</text>
<text x="70.4" y="42.7">T1</text>
<text x="70.4" y="45.2">U1</text>
<text x="70.4" y="47.8">U2</text>
<text x="200" y="42.7">B1</text>
<text x="200" y="45.2">A1</text>
<text x="200" y="47.8">C2</text>
<text x="70.4" y="50.3">V2</text>
<text x="70.4" y="52.8">R3</text>
<text x="200" y="50.3">B2</text>
<text x="200" y="52.8">E1</text>
<text x="70.4" y="55.4">R2</text>
<text x="70.4" y="57.9">W2</text>
<text x="200" y="55.4">D1</text>
<text x="200" y="57.9">E2</text>
<text x="70.4" y="60.5">Y2</text>
<text x="70.4" y="63">W1</text>
<text x="70.4" y="65.5">Y1</text>
<text x="200" y="60.5">D2</text>
<text x="200" y="63">G1</text>
<text x="200" y="65.5">F1</text>
<text x="265.7" y="65.4">VTTREF</text>
<text x="70.4" y="68.1">U3</text>
<text x="70.4" y="70.6">V3</text>
<text x="200" y="68.1">F3</text>
<text x="200" y="70.6">E3</text>
<text x="70.4" y="73.2">AA1</text>
<text x="70.4" y="75.7">AB1</text>
<text x="200" y="73.2">K1</text>
<text x="200" y="75.7">J1</text>
<text x="70.4" y="78.2">AB3</text>
<text x="70.4" y="80.8">AB2</text>
<text x="70.4" y="83.3">Y3</text>
<text x="200" y="78.2">H2</text>
<text x="200" y="80.8">G2</text>
<text x="200" y="83.3">K2</text>
<text x="271.8" y="80.9">C0402</text>
<text x="70.4" y="85.9">AA3</text>
<text x="70.4" y="88.4">AA5</text>
<text x="200" y="85.9">J2</text>
<text x="200" y="88.4">J5</text>
<text x="266.8" y="88.5">GND</text>
<text x="70.4" y="90.9">AB5</text>
<text x="70.4" y="93.5">Y4</text>
<text x="200" y="90.9">H5</text>
<text x="200" y="93.5">H3</text>
<text x="70.4" y="96">AA4</text>
<text x="70.4" y="98.6">V4</text>
<text x="70.4" y="101.1">W4</text>
<text x="200" y="96">G3</text>
<text x="200" y="98.6">H4</text>
<text x="200" y="101.1">G4</text>
<text x="70.4" y="103.6">R4</text>
<text x="70.4" y="106.2">T4</text>
<text x="200" y="103.6">K4</text>
<text x="200" y="106.2">J4</text>
<text x="70.4" y="108.7">T5</text>
<text x="70.4" y="111.3">U5</text>
<text x="70.4" y="113.8">W6</text>
<text x="200" y="108.7">L3</text>
<text x="200" y="111.3">K3</text>
<text x="200" y="113.8">M1</text>
<text x="70.4" y="116.3">W5</text>
<text x="70.4" y="118.9">U6</text>
<text x="200" y="116.3">L1</text>
<text x="200" y="118.9">M3</text>
<text x="70.4" y="121.4">V5</text>
<text x="70.4" y="124">R6</text>
<text x="200" y="121.4">M2</text>
<text x="200" y="124">K6</text>
<text x="70.4" y="126.5">T6</text>
<text x="70.4" y="129">Y6</text>
<text x="70.4" y="131.6">AA6</text>
<text x="200" y="126.5">J6</text>
<text x="200" y="129">L5</text>
<text x="200" y="131.6">L4</text>
<text x="265.7" y="131.4">VTTREF</text>
<text x="70.4" y="134.1">V7</text>
<text x="70.4" y="136.7">W7</text>
<text x="200" y="134.1">N4</text>
<text x="200" y="136.7">N3</text>
<text x="70.4" y="139.2">AB7</text>
<text x="70.4" y="141.7">AB6</text>
<text x="200" y="139.2">R1</text>
<text x="200" y="141.7">P1</text>
<text x="70.4" y="144.3">V9</text>
<text x="70.4" y="146.8">V8</text>
<text x="70.4" y="149.4">AA8</text>
<text x="200" y="144.3">P5</text>
<text x="200" y="146.8">P4</text>
<text x="200" y="149.4">P2</text>
<text x="271.8" y="146.9">C0402</text>
<text x="70.4" y="151.9">AB8</text>
<text x="70.4" y="154.4">Y8</text>
<text x="200" y="151.9">N2</text>
<text x="200" y="154.4">M6</text>
<text x="266.8" y="154.5">GND</text>
<text x="70.4" y="157">Y7</text>
<text x="70.4" y="159.5">W9</text>
<text x="200" y="157">M5</text>
<text x="200" y="159.5">P6</text>
<text x="70.4" y="162.1">Y9</text>
<text x="70.4" y="164.6">U7</text>
<text x="200" y="162.1">N5</text>
<text x="200" y="164.6">L6</text>
<text x="243.6" y="178.9">东莞野火电子技术有限公司</text>
<text x="243.6" y="181.4">https://yehuosm.tmall.com</text>
<text x="226.9" y="187.3">Title</text>
<text x="243.6" y="189.1">野火_XC7A35T核心板_原理图</text>
<text x="226.4" y="194.6">Size</text>
<text x="228.4" y="197.4">A4</text>
<text x="234.2" y="194.6">Document Number</text>
<text x="249" y="198">BANK502</text>
<text x="283" y="194.6">Rev</text>
<text x="283.5" y="198">V1.0</text>
<text x="226.1" y="202.3">Date:</text>
<text x="233.2" y="202.3">Thursday, December 10, 2020</text>
<text x="266.8" y="202.3">Sheet</text>
<text x="274.4" y="202.3">10</text>
<text x="279.2" y="202.3">of</text>
<text x="283.8" y="202.3">14</text>
</g>
<g font-size="2.3" fill="#f00">
<text x="99.4" y="44.3">DDR3_CSN</text>
<text x="99.4" y="46.8">DDR3_A13</text>
<text x="113.1" y="46.8">[13]</text>
<text x="114.1" y="44.3">[13]</text>
<text x="233.5" y="44.3">DDR3_D6</text>
<text x="233.5" y="46.8">DDR3_D2</text>
<text x="246.2" y="44.3">[13]</text>
<text x="246.2" y="46.8">[13]</text>
<text x="99.4" y="49.4">DDR3_A5</text>
<text x="99.4" y="51.9">DDR3_A8</text>
<text x="111.8" y="49.4">[13]</text>
<text x="111.8" y="51.9">[13]</text>
<text x="233.5" y="49.4">DDR3_D0</text>
<text x="233.5" y="51.9">DDR3_D4</text>
<text x="246.2" y="49.4">[13]</text>
<text x="246.2" y="51.9">[13]</text>
<text x="99.4" y="59.5">DDR3_A11</text>
<text x="99.4" y="54.4">DDR3_RESET</text>
<text x="99.4" y="57">DDR3_A7</text>
<text x="111.8" y="57">[13]</text>
<text x="113.1" y="59.5">[13]</text>
<text x="116.6" y="54.4">[13]</text>
<text x="233.5" y="54.4">DDR3_DQS0_P</text>
<text x="233.5" y="57">DDR3_DQS0_N</text>
<text x="233.5" y="59.5">DDR3_D7</text>
<text x="246.2" y="59.5">[13]</text>
<text x="252.3" y="54.4">[13]</text>
<text x="252.5" y="57">[13]</text>
<text x="99.4" y="62.1">DDR3_A12</text>
<text x="99.4" y="64.6">DDR3_A6</text>
<text x="111.8" y="64.6">[13]</text>
<text x="113.1" y="62.1">[13]</text>
<text x="233.5" y="62.1">DDR3_DM0</text>
<text x="233.5" y="64.6">DDR3_D1</text>
<text x="246.2" y="64.6">[13]</text>
<text x="248" y="62.1">[13]</text>
<text x="99.4" y="67.1">DDR3_A10</text>
<text x="99.4" y="69.7">DDR3_A9</text>
<text x="111.8" y="69.7">[13]</text>
<text x="113.1" y="67.1">[13]</text>
<text x="233.5" y="67.1">DDR3_D5</text>
<text x="233.5" y="69.7">DDR3_D3</text>
<text x="246.2" y="67.1">[13]</text>
<text x="246.2" y="69.7">[13]</text>
<text x="99.4" y="72.2">DDR3_A14</text>
<text x="99.4" y="74.8">DDR3_BA0</text>
<text x="99.4" y="77.3">DDR3_A4</text>
<text x="111.8" y="77.3">[13]</text>
<text x="113.1" y="72.2">[13]</text>
<text x="113.3" y="74.8">[13]</text>
<text x="233.5" y="74.8">DDR3_D14</text>
<text x="233.5" y="77.3">DDR3_D12</text>
<text x="247.5" y="74.8">[13]</text>
<text x="247.5" y="77.3">[13]</text>
<text x="99.4" y="79.8">DDR3_A3</text>
<text x="99.4" y="82.4">DDR3_A1</text>
<text x="111.8" y="79.8">[13]</text>
<text x="111.8" y="82.4">[13]</text>
<text x="233.5" y="79.8">DDR3_D10</text>
<text x="233.5" y="82.4">DDR3_DM1</text>
<text x="247.5" y="79.8">[13]</text>
<text x="248" y="82.4">[13]</text>
<text x="99.4" y="84.9">DDR3_BA1</text>
<text x="99.4" y="87.5">DDR3_BA2</text>
<text x="113.3" y="84.9">[13]</text>
<text x="113.3" y="87.5">[13]</text>
<text x="233.5" y="84.9">DDR3_DQS1_P</text>
<text x="233.5" y="87.5">DDR3_DQS1_N</text>
<text x="252.3" y="84.9">[13]</text>
<text x="252.5" y="87.5">[13]</text>
<text x="99.4" y="90">DDR3_A2</text>
<text x="99.4" y="92.5">DDR3_CKE</text>
<text x="99.4" y="95.1">DDR3_WEN</text>
<text x="111.8" y="90">[13]</text>
<text x="113.8" y="92.5">[13]</text>
<text x="114.6" y="95.1">[13]</text>
<text x="233.5" y="90">DDR3_D13</text>
<text x="233.5" y="92.5">DDR3_D11</text>
<text x="233.5" y="95.1">DDR3_D8</text>
<text x="246.2" y="95.1">[13]</text>
<text x="247.5" y="90">[13]</text>
<text x="247.5" y="92.5">[13]</text>
<text x="99.4" y="100.2">DDR3_CLK0_P</text>
<text x="99.4" y="97.6">DDR3_A0</text>
<text x="111.8" y="97.6">[13]</text>
<text x="117.7" y="100.2">[13]</text>
<text x="233.5" y="97.6">DDR3_D9</text>
<text x="233.5" y="100.2">DDR3_D15</text>
<text x="246.2" y="97.6">[13]</text>
<text x="247.5" y="100.2">[13]</text>
<text x="99.4" y="102.7">DDR3_CLK0_N</text>
<text x="117.9" y="102.7">[13]</text>
<text x="233.5" y="107.8">DDR3_D22</text>
<text x="247.5" y="107.8">[13]</text>
<text x="99.4" y="110.3">DDR3_ODT</text>
<text x="99.4" y="112.9">DDR3_CASN</text>
<text x="113.8" y="110.3">[13]</text>
<text x="115.6" y="112.9">[13]</text>
<text x="233.5" y="110.3">DDR3_D18</text>
<text x="233.5" y="112.9">DDR3_D20</text>
<text x="247.5" y="110.3">[13]</text>
<text x="247.5" y="112.9">[13]</text>
<text x="99.4" y="115.4">DDR3_RASN</text>
<text x="115.6" y="115.4">[13]</text>
<text x="233.5" y="115.4">DDR3_DQS2_P</text>
<text x="233.5" y="117.9">DDR3_DQS2_N</text>
<text x="252.3" y="115.4">[13]</text>
<text x="252.5" y="117.9">[13]</text>
<text x="233.5" y="120.5">DDR3_D17</text>
<text x="233.5" y="123">DDR3_DM2</text>
<text x="233.5" y="125.6">DDR3_D21</text>
<text x="247.5" y="120.5">[13]</text>
<text x="247.5" y="125.6">[13]</text>
<text x="248" y="123">[13]</text>
<text x="233.5" y="128.1">DDR3_D19</text>
<text x="233.5" y="130.6">DDR3_D23</text>
<text x="247.5" y="128.1">[13]</text>
<text x="247.5" y="130.6">[13]</text>
<text x="233.5" y="133.2">DDR3_D16</text>
<text x="233.5" y="135.7">DDR3_D25</text>
<text x="247.5" y="133.2">[13]</text>
<text x="247.5" y="135.7">[13]</text>
<text x="233.5" y="140.8">DDR3_D26</text>
<text x="233.5" y="143.3">DDR3_D24</text>
<text x="247.5" y="140.8">[13]</text>
<text x="247.5" y="143.3">[13]</text>
<text x="233.5" y="145.9">DDR3_DQS3_P</text>
<text x="233.5" y="148.4">DDR3_DQS3_N</text>
<text x="252.3" y="145.9">[13]</text>
<text x="252.5" y="148.4">[13]</text>
<text x="233.5" y="151">DDR3_D31</text>
<text x="233.5" y="153.5">DDR3_D27</text>
<text x="247.5" y="151">[13]</text>
<text x="247.5" y="153.5">[13]</text>
<text x="233.5" y="156">DDR3_D28</text>
<text x="233.5" y="158.6">DDR3_DM3</text>
<text x="233.5" y="161.1">DDR3_D30</text>
<text x="247.5" y="156">[13]</text>
<text x="247.5" y="161.1">[13]</text>
<text x="248" y="158.6">[13]</text>
<text x="233.5" y="163.7">DDR3_D29</text>
<text x="247.5" y="163.7">[13]</text>
</g>
<g font-size="1.8">
<text x="31.8" y="1.9">5</text>
<text x="90.1" y="1.9">4</text>
<text x="148.5" y="1.9">3</text>
<text x="206.8" y="1.9">2</text>
<text x="265.2" y="1.9">1</text>
<text x=".7" y="29.8">D</text>
<text x="295.1" y="29.8">D</text>
<text x=".7" y="80.9">C</text>
<text x="295.1" y="80.9">C</text>
<text x=".7" y="132.1">B</text>
<text x="295.1" y="132.1">B</text>
<text x=".7" y="183.3">A</text>
<text x="295.1" y="183.3">A</text>
<text x="31.8" y="209.2">5</text>
<text x="90.1" y="209.2">4</text>
<text x="148.5" y="209.2">3</text>
<text x="206.8" y="209.2">2</text>
<text x="265.2" y="209.2">1</text>
</g>
</svg>
